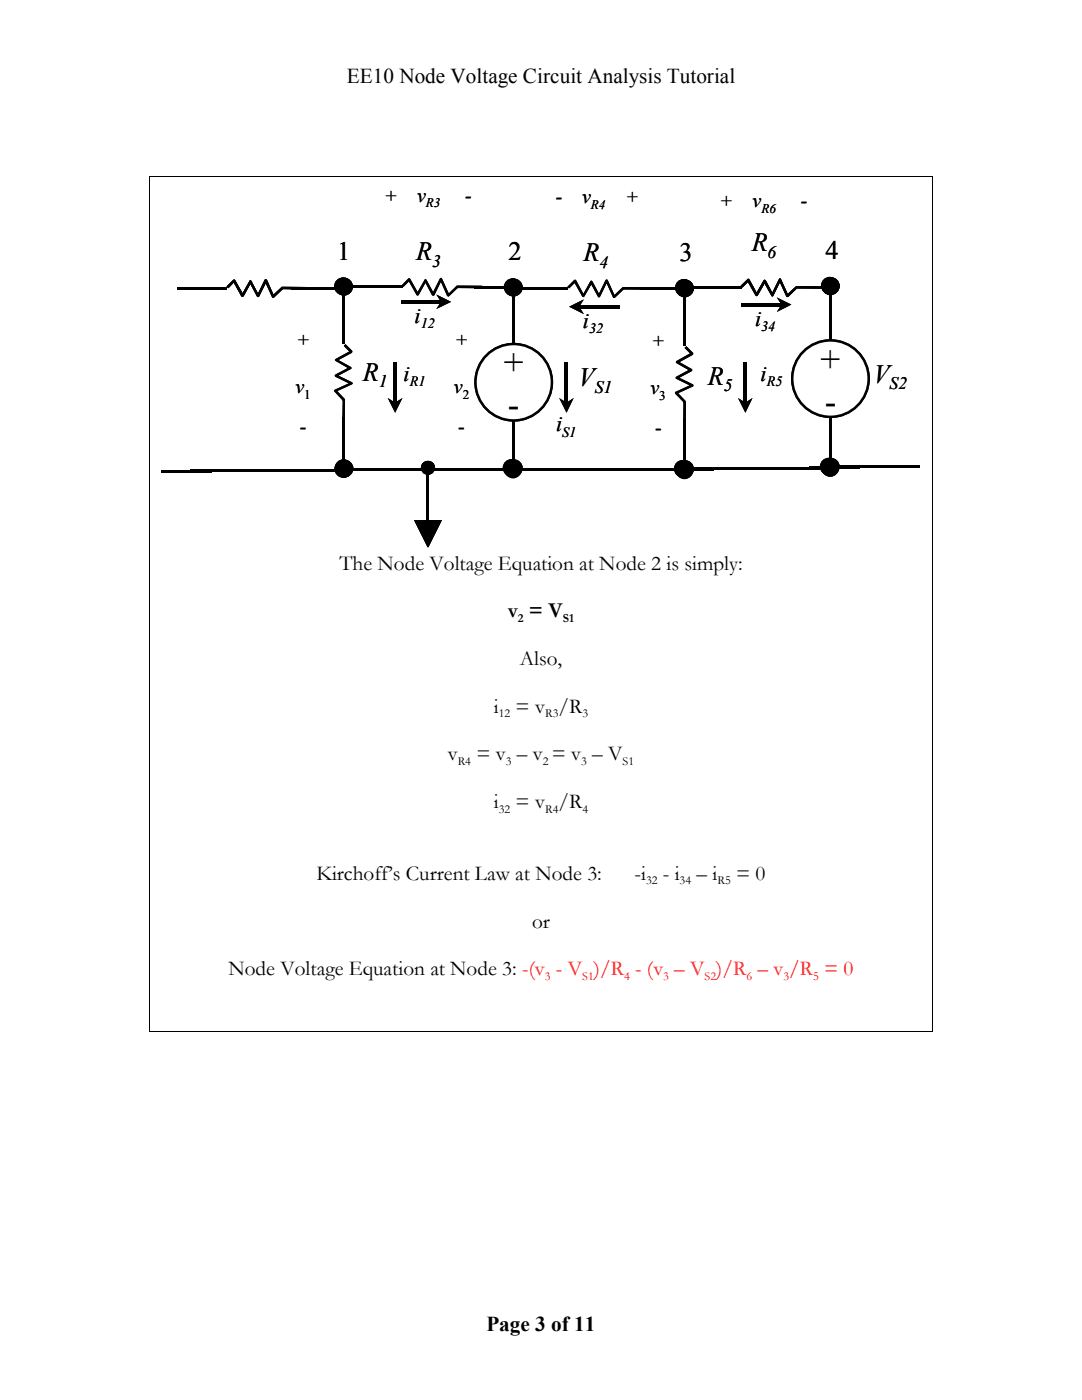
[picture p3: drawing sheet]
<svg xmlns="http://www.w3.org/2000/svg" width="216mm" height="279mm" viewBox="0 0 216 279" stroke-linecap="round" stroke-linejoin="round" font-family="sans-serif">
<g fill="#000">
<path d="M35.4 57.2h10v.5h-10zM45.2 57.2l1.3-1.4h.4l1.7 3.1-.2 .1-.2-.2h.3l-.3 .1 1.6-2.9 .2-.1 .1 .1 1.6 3-.2 .1-.2-.2h.4l-.4 .1 1.5-3.2 .3-.1 1.6 3.4-.2 .1-.1-.2h.3h-.4l1.9-1.8 5.1 .1v.5l-5-.1v-.2l.2 .2-1.8 1.7h-.3l-1.6-3.4 .4 .1-.1 .1-.3-.1 .2-.2 .3 .1-1.6 3.2-.2 .1-.2-.1-1.5-2.9h.3h-.3l.2-.1 .2 .1-1.6 2.8-.2 .2-.3-.2-1.6-3 .3 .1h-.3l.2-.2 .2 .2-1.3 1.3zM58.1 57.3h10.1v.5h-10.1zM70.4 57h9.9v.5h-9.9zM81.5 55.6l.1-.1 .2 .1 1.7 3-.2 .2-.1-.2h.3h-.4l1.7-2.9 .3 .1 1.6 2.9-.3 .1-.1-.2h.3l-.4 .1 1.7-3.2 .3 .1 1.5 3.2-.2 .2-.1-.3h.1l-.2 .1 1.9-1.8h5v.5h-5v-.3l.2 .2-1.9 1.8h-.1l-1.6-3.4h.4l-.1 .1-.3-.1 .2-.1 .2 .1-1.5 3.1-.3 .2-.2-.2-1.5-2.9 .4 .1-.1 .1-.3-.1 .2-.2 .2 .2-1.6 2.8-.2 .1-.2-.1-1.7-3 .3 .1-.2-.1 .1-.1 .2 .1-1.3 1.4-.3-.4zM94.7 57.1h9v.5h-9zM103.3 57.3h10v.5h-10zM127.7 57.4h9v.5h-9zM137.8 57.2h9v.5h-9zM138.1 57.1h9.9v.5h-9.9zM147.8 57l1.4-1.4h.2l1.8 3.2-.2 .1-.2-.2 .3-.1v.1l-.3 .1 1.6-2.9 .2-.1 .2 .1 1.5 2.9-.2 .1-.2-.1h.4h-.4l1.6-3.2 .1-.1 .2 .2 1.5 3.3-.2 .1-.1-.3 .3 .1h-.4l1.9-1.8 5.1 .1v.4h-5v-.3l.2 .2-2 1.8-.2-.1-1.5-3.3 .4 .1h-.3l.1-.2 .2 .1-1.5 3.2-.2 .1-.2-.1-1.6-2.9h.4l-.1 .1-.2-.1 .2-.2 .2 .2-1.6 2.8-.3 .1-1.8-3.1 .3 .1-.2-.1 .1-.2 .2 .2-1.4 1.4zM68.4 58.8h.4v9.9h-.4z"/>
<path d="M68.9 68.7l1.4 1.3-.1 .4-3 1.7-.1-.3 .1-.1v.3v-.3l2.8 1.5 .2 .2-.1 .2-3 1.6-.1-.2 .2-.2v.3l-.1-.3 3.1 1.5 .2 .3-3.4 1.6-.1-.2 .2-.1v.2v-.3l1.7 1.9v5.1h-.5l.1-5h.2l-.2 .2-1.8-1.9v-.2l3.5-1.6-.1 .4-.1-.1 .1-.3 .2 .2-.2 .2-3.1-1.5-.1-.2 .1-.2 2.9-1.6-.1 .4v-.3l.2 .1-.1 .3-2.9-1.7-.1-.2 .1-.1 3.1-1.7-.2 .2 .1-.2 .2 .2-.2 .2-1.3-1.4zM80 59.9h8.1v.6h-8.1zM102.2 59h.5v10h-.5zM136.4 59.2h.5v9.9h-.5zM136.6 69.4l.4-.3 1.3 1.3-.1 .4-3 1.7-.1-.2 .2-.2v.3l-.1-.3 2.9 1.6v.2l-3 1.7v-.2l.1-.2 .1 .3-.1 .1-.1-.4 3.2 1.5 .1 .2-.1 .2-3.3 1.5-.1-.2 .2-.1v.3v-.4l1.7 1.9v5.1h-.5l.1-5h.2l-.1 .1-1.8-1.8v-.3l3.4-1.5-.1 .4v-.3l.1 .1v.2l-3.3-1.6 .1-.3 2.9-1.6v.4l-.1-.1 .1-.2 .1 .1-.1 .3-2.8-1.6-.2-.2 .2-.2 3-1.7-.1 .3v-.3l.2 .2-.2 .2zM165.5 58.8h.5v9.9h-.5zM32.1 93.8h10.1v.4h-10.1zM38 93.7h10.1v.5h-10.1zM48.1 93.7h10.1v.5h-10.1zM58.2 93.7h10.1v.5h-10.1zM68.3 93.5h10v.5h-10zM68.3 83.2h.5v9.1h-.5z"/>
<path d="M74.2 93.5h10.1v.5h-10.1zM78.5 72.3h.6v8.1h-.6zM84.3 93.5h10.1v.5h-10.1zM94.4 93.5h10.1v.5h-10.1zM102.2 83.5h.4v9h-.4zM103.4 93.4h10.1v.5h-10.1zM112.7 72.3h.6v8.1h-.6zM113.6 93.4h10.1v.5h-10.1zM123.4 93.4h10.1v.5h-10.1zM132.4 93.4h10.1v.5h-10.1zM136.3 83.7h.5v9h-.5zM138.4 93.3h10.1v.5h-10.1z"/>
<path d="M141.6 93.3h10.1v.5h-10.1zM144.3 93.3h10.1v.5h-10.1zM148.4 72.3h.6v8.1h-.6zM154.4 93.3h10.1v.5h-10.1zM161.5 93h10.1v.5h-10.1zM165.5 83.2h.4v9h-.4zM167.5 92.9h10.1v.5h-10.1zM170.7 92.9h10.1v.5h-10.1zM173.5 92.9h10.1v.5h-10.1zM85.1 93.8h.6v10.1h-.6z"/>
</g>
<g fill="#000" stroke="#000" stroke-width=".49">
<circle cx="68.5" cy="57.2" r="1.55"/>
<circle cx="68.6" cy="57.1" r="1.52"/>
<circle cx="68.7" cy="57.2" r="1.54"/>
<circle cx="102.3" cy="57.3" r="1.52"/>
<circle cx="102.5" cy="57.4" r="1.52"/>
<circle cx="102.5" cy="57.4" r="1.55"/>
<circle cx="136.5" cy="57.4" r="1.52"/>
<circle cx="136.6" cy="57.6" r="1.52"/>
<circle cx="136.7" cy="57.5" r="1.54"/>
<circle cx="165.6" cy="57" r="1.52"/>
<circle cx="165.7" cy="57.1" r="1.54"/>
<circle cx="165.8" cy="57.1" r="1.54"/>
<circle cx="68.6" cy="93.4" r="1.52"/>
<circle cx="68.6" cy="93.6" r="1.55"/>
<circle cx="68.8" cy="93.5" r="1.54"/>
<circle cx="102.1" cy="93.4" r="1.55"/>
<circle cx="102.4" cy="93.7" r="1.52"/>
<circle cx="102.5" cy="93.4" r="1.55"/>
<circle cx="136.3" cy="93.6" r="1.55"/>
<circle cx="136.6" cy="93.8" r="1.53"/>
<circle cx="136.7" cy="93.6" r="1.54"/>
<circle cx="165.4" cy="93.1" r="1.54"/>
<circle cx="165.7" cy="93.4" r="1.52"/>
<circle cx="165.8" cy="93.1" r="1.54"/>
</g>
<g fill="#000" stroke="#000" stroke-width=".2">
<path d="M82.8 103.9h5.2l-2.6 5.2z"/>
<circle cx="85.4" cy="93.4" r="1.31"/>
</g>
<path d="M77.4 79.4l1.4 .9 1.5-.9-1.5 3zM87.1 58.8l2.9 1.4-2.9 1.5 .9-1.5zM111.6 79.4l1.4 .9 1.5-.9-1.5 3zM147.2 79.4l1.5 .9 1.5-.9-1.5 3z" fill="#000"/>
<circle cx="165.7" cy="75.6" r="7.6" fill="#fff" stroke="#000" stroke-width=".49"/>
<path d="M113.2 57.2l1.4-1.3h.3l1.7 3.1-.2 .1-.2-.2h.4l-.4 .1 1.6-2.9 .3-.1 1.6 3-.2 .1-.1-.1 .2-.1 .1 .1h-.4l1.5-3.1 .2-.1 .3 .1 1.4 3.2-.2 .2-.1-.3h.2l.1 .1h-.3l1.9-1.8h5v.5h-5v-.3l.2 .2-1.8 1.7-.3 .1-1.6-3.4 .4 .1h-.3l.1-.2 .3 .1-1.6 3.1-.3 .2-1.7-3.1 .4 .2-.3-.1 .2-.1 .2 .1-1.6 2.8-.2 .1-.2-.1-1.7-3 .2 .1-.1-.1 .1-.2 .2 .3-1.3 1.3zM115.5 60.9h8.1v.6h-8.1zM147.9 60.5h8.1v.6h-8.1z" fill="#000"/>
<path d="M113.6 61.2l2.9-1.5-.9 1.5 .9 1.5zM155 59.4l2.9 1.4-2.9 1.5 .9-1.5z" fill="#000"/>
<circle cx="102.5" cy="76.3" r="7.6" fill="#fff" stroke="#000" stroke-width=".49"/>
<g fill="#000">
<path d="M35.4 57.2h10v.5h-10zM45.2 57.2l1.3-1.4h.4l1.7 3.1-.2 .1-.2-.2h.3l-.3 .1 1.6-2.9 .2-.1 .1 .1 1.6 3-.2 .1-.2-.2h.4l-.4 .1 1.5-3.2 .3-.1 1.6 3.4-.2 .1-.1-.2h.3h-.4l1.9-1.8 5.1 .1v.5l-5-.1v-.2l.2 .2-1.8 1.7h-.3l-1.6-3.4 .4 .1-.1 .1-.3-.1 .2-.2 .3 .1-1.6 3.2-.2 .1-.2-.1-1.5-2.9h.3h-.3l.2-.1 .2 .1-1.6 2.8-.2 .2-.3-.2-1.6-3 .3 .1h-.3l.2-.2 .2 .2-1.3 1.3zM58.1 57.3h10.1v.5h-10.1zM70.4 57h9.9v.5h-9.9zM81.5 55.6l.1-.1 .2 .1 1.7 3-.2 .2-.1-.2h.3h-.4l1.7-2.9 .3 .1 1.6 2.9-.3 .1-.1-.2h.3l-.4 .1 1.7-3.2 .3 .1 1.5 3.2-.2 .2-.1-.3h.1l-.2 .1 1.9-1.8h5v.5h-5v-.3l.2 .2-1.9 1.8h-.1l-1.6-3.4h.4l-.1 .1-.3-.1 .2-.1 .2 .1-1.5 3.1-.3 .2-.2-.2-1.5-2.9 .4 .1-.1 .1-.3-.1 .2-.2 .2 .2-1.6 2.8-.2 .1-.2-.1-1.7-3 .3 .1-.2-.1 .1-.1 .2 .1-1.3 1.4-.3-.4zM94.7 57.1h9v.5h-9zM103.3 57.3h10v.5h-10zM127.7 57.4h9v.5h-9zM137.8 57.2h9v.5h-9zM138.1 57.1h9.9v.5h-9.9zM147.8 57l1.4-1.4h.2l1.8 3.2-.2 .1-.2-.2 .3-.1v.1l-.3 .1 1.6-2.9 .2-.1 .2 .1 1.5 2.9-.2 .1-.2-.1h.4h-.4l1.6-3.2 .1-.1 .2 .2 1.5 3.3-.2 .1-.1-.3 .3 .1h-.4l1.9-1.8 5.1 .1v.4h-5v-.3l.2 .2-2 1.8-.2-.1-1.5-3.3 .4 .1h-.3l.1-.2 .2 .1-1.5 3.2-.2 .1-.2-.1-1.6-2.9h.4l-.1 .1-.2-.1 .2-.2 .2 .2-1.6 2.8-.3 .1-1.8-3.1 .3 .1-.2-.1 .1-.2 .2 .2-1.4 1.4zM68.4 58.8h.4v9.9h-.4z"/>
<path d="M68.9 68.7l1.4 1.3-.1 .4-3 1.7-.1-.3 .1-.1v.3v-.3l2.8 1.5 .2 .2-.1 .2-3 1.6-.1-.2 .2-.2v.3l-.1-.3 3.1 1.5 .2 .3-3.4 1.6-.1-.2 .2-.1v.2v-.3l1.7 1.9v5.1h-.5l.1-5h.2l-.2 .2-1.8-1.9v-.2l3.5-1.6-.1 .4-.1-.1 .1-.3 .2 .2-.2 .2-3.1-1.5-.1-.2 .1-.2 2.9-1.6-.1 .4v-.3l.2 .1-.1 .3-2.9-1.7-.1-.2 .1-.1 3.1-1.7-.2 .2 .1-.2 .2 .2-.2 .2-1.3-1.4zM80 59.9h8.1v.6h-8.1zM102.2 59h.5v10h-.5zM136.4 59.2h.5v9.9h-.5zM136.6 69.4l.4-.3 1.3 1.3-.1 .4-3 1.7-.1-.2 .2-.2v.3l-.1-.3 2.9 1.6v.2l-3 1.7v-.2l.1-.2 .1 .3-.1 .1-.1-.4 3.2 1.5 .1 .2-.1 .2-3.3 1.5-.1-.2 .2-.1v.3v-.4l1.7 1.9v5.1h-.5l.1-5h.2l-.1 .1-1.8-1.8v-.3l3.4-1.5-.1 .4v-.3l.1 .1v.2l-3.3-1.6 .1-.3 2.9-1.6v.4l-.1-.1 .1-.2 .1 .1-.1 .3-2.8-1.6-.2-.2 .2-.2 3-1.7-.1 .3v-.3l.2 .2-.2 .2zM165.5 58.8h.5v9.9h-.5zM32.1 93.8h10.1v.4h-10.1zM38 93.7h10.1v.5h-10.1zM48.1 93.7h10.1v.5h-10.1zM58.2 93.7h10.1v.5h-10.1zM68.3 93.5h10v.5h-10zM68.3 83.2h.5v9.1h-.5z"/>
<path d="M74.2 93.5h10.1v.5h-10.1zM78.5 72.3h.6v8.1h-.6zM84.3 93.5h10.1v.5h-10.1zM94.4 93.5h10.1v.5h-10.1zM102.2 83.5h.4v9h-.4zM103.4 93.4h10.1v.5h-10.1zM112.7 72.3h.6v8.1h-.6zM113.6 93.4h10.1v.5h-10.1zM123.4 93.4h10.1v.5h-10.1zM132.4 93.4h10.1v.5h-10.1zM136.3 83.7h.5v9h-.5zM138.4 93.3h10.1v.5h-10.1z"/>
<path d="M141.6 93.3h10.1v.5h-10.1zM144.3 93.3h10.1v.5h-10.1zM148.4 72.3h.6v8.1h-.6zM154.4 93.3h10.1v.5h-10.1zM161.5 93h10.1v.5h-10.1zM165.5 83.2h.4v9h-.4zM167.5 92.9h10.1v.5h-10.1zM170.7 92.9h10.1v.5h-10.1zM173.5 92.9h10.1v.5h-10.1zM85.1 93.8h.6v10.1h-.6z"/>
</g>
<g fill="#000" stroke="#000" stroke-width=".49">
<circle cx="68.5" cy="57.2" r="1.55"/>
<circle cx="68.6" cy="57.1" r="1.52"/>
<circle cx="68.7" cy="57.2" r="1.54"/>
<circle cx="102.3" cy="57.3" r="1.52"/>
<circle cx="102.5" cy="57.4" r="1.52"/>
<circle cx="102.5" cy="57.4" r="1.55"/>
<circle cx="136.5" cy="57.4" r="1.52"/>
<circle cx="136.6" cy="57.6" r="1.52"/>
<circle cx="136.7" cy="57.5" r="1.54"/>
<circle cx="165.6" cy="57" r="1.52"/>
<circle cx="165.7" cy="57.1" r="1.54"/>
<circle cx="165.8" cy="57.1" r="1.54"/>
<circle cx="68.6" cy="93.4" r="1.52"/>
<circle cx="68.6" cy="93.6" r="1.55"/>
<circle cx="68.8" cy="93.5" r="1.54"/>
<circle cx="102.1" cy="93.4" r="1.55"/>
<circle cx="102.4" cy="93.7" r="1.52"/>
<circle cx="102.5" cy="93.4" r="1.55"/>
<circle cx="136.3" cy="93.6" r="1.55"/>
<circle cx="136.6" cy="93.8" r="1.53"/>
<circle cx="136.7" cy="93.6" r="1.54"/>
<circle cx="165.4" cy="93.1" r="1.54"/>
<circle cx="165.7" cy="93.4" r="1.52"/>
<circle cx="165.8" cy="93.1" r="1.54"/>
</g>
<g fill="#000" stroke="#000" stroke-width=".2">
<path d="M82.8 103.9h5.2l-2.6 5.2z"/>
<circle cx="85.4" cy="93.4" r="1.31"/>
</g>
<path d="M77.4 79.4l1.4 .9 1.5-.9-1.5 3zM87.1 58.8l2.9 1.4-2.9 1.5 .9-1.5zM111.6 79.4l1.4 .9 1.5-.9-1.5 3zM147.2 79.4l1.5 .9 1.5-.9-1.5 3z" fill="#000"/>
<circle cx="165.7" cy="75.6" r="7.6" fill="#fff" stroke="#000" stroke-width=".49"/>
<path d="M113.2 57.2l1.4-1.3h.3l1.7 3.1-.2 .1-.2-.2h.4l-.4 .1 1.6-2.9 .3-.1 1.6 3-.2 .1-.1-.1 .2-.1 .1 .1h-.4l1.5-3.1 .2-.1 .3 .1 1.4 3.2-.2 .2-.1-.3h.2l.1 .1h-.3l1.9-1.8h5v.5h-5v-.3l.2 .2-1.8 1.7-.3 .1-1.6-3.4 .4 .1h-.3l.1-.2 .3 .1-1.6 3.1-.3 .2-1.7-3.1 .4 .2-.3-.1 .2-.1 .2 .1-1.6 2.8-.2 .1-.2-.1-1.7-3 .2 .1-.1-.1 .1-.2 .2 .3-1.3 1.3zM115.5 60.9h8.1v.6h-8.1zM147.9 60.5h8.1v.6h-8.1z" fill="#000"/>
<path d="M113.6 61.2l2.9-1.5-.9 1.5 .9 1.5zM155 59.4l2.9 1.4-2.9 1.5 .9-1.5z" fill="#000"/>
<circle cx="102.5" cy="76.3" r="7.6" fill="#fff" stroke="#000" stroke-width=".49"/>
<path d="M29.7 35.1h.2v.2h-.2zM186.1 35.1h.1v.2h-.1zM29.7 205.9h.2v.1h-.2zM186.1 205.9h.1v.1h-.1z" fill="#000"/>
<path d="M29.8 35.3v170.6M29.9 35.2h156.2M186.2 35.3v170.6M29.9 206h156.2" fill="none" stroke="#000" stroke-width=".2"/>
<g font-size="7">
<text x="100.5" y="74.6">+</text>
<text x="163.7" y="74">+</text>
<text x="101.3" y="83.1">-</text>
<text x="164.6" y="82.4">-</text>
</g>
<g font-size="5.3">
<text x="67.3" y="51.9">1</text>
<text x="83" y="51.9">R</text>
<text x="101.4" y="51.9">2</text>
<text x="116.4" y="52.1">R</text>
<text x="135.6" y="52.1">3</text>
<text x="150" y="50.1">R</text>
<text x="164.7" y="51.6">4</text>
<text x="72.4" y="75.9">R</text>
<text x="115.5" y="77">V</text>
<text x="141.2" y="76.8">R</text>
<text x="174.3" y="76.4">V</text>
</g>
<g font-size="4.4">
<text x="82.7" y="64.5">i</text>
<text x="116.3" y="65.4">i</text>
<text x="150.7" y="65">i</text>
<text x="80.5" y="76">i</text>
<text x="151.8" y="76">i</text>
<text x="111" y="86.1">i</text>
</g>
<g font-size="4.2">
<text x="69.2" y="16.5">EE10 Node Voltage Circuit Analysis Tutorial</text>
<text x="67.7" y="113.7">The Node Voltage Equation at Node 2 is simply:</text>
<text x="101.4" y="123.2">v = V</text>
<text x="103.7" y="132.7">Also,</text>
<text x="98.6" y="142.2">i</text>
<text x="102.9" y="142.2">= v /R</text>
<text x="89.3" y="151.8">v</text>
<text x="95.1" y="151.8">= v – v = v – V</text>
<text x="98.6" y="161.3">i</text>
<text x="102.9" y="161.3">= v /R</text>
<text x="63.1" y="175.6">Kirchoff’s Current Law at Node 3:</text>
<text x="126.6" y="175.6">-i</text>
<text x="132.3" y="175.6">- i</text>
<text x="139" y="175.6">– i</text>
<text x="146.9" y="175.6">= 0</text>
<text x="106.2" y="185.1">or</text>
<text x="45.6" y="194.6">Node Voltage Equation at Node 3: -(v - V )/R - (v – V )/R – v /R = 0</text>
<text x="97.1" y="265.7">Page 3 of 11</text>
</g>
<g font-size="3.9">
<text x="76.6" y="40.3">+</text>
<text x="83.2" y="40.3">v</text>
<text x="92.9" y="40.3">-</text>
<text x="110.9" y="40.5">-</text>
<text x="116.2" y="40.5">v</text>
<text x="124.8" y="40.5">+</text>
<text x="143.6" y="41.4">+</text>
<text x="150.2" y="41.4">v</text>
<text x="159.8" y="41.4">-</text>
<text x="59.2" y="69">+</text>
<text x="90.8" y="69">+</text>
<text x="130" y="69.2">+</text>
<text x="58.9" y="78.5">v</text>
<text x="90.6" y="78.5">v</text>
<text x="129.8" y="78.7">v</text>
<text x="59.8" y="86.4">-</text>
<text x="91.5" y="86.4">-</text>
<text x="130.7" y="86.6">-</text>
</g>
<g font-size="3.5">
<text x="86.2" y="53.2">3</text>
<text x="119.6" y="53.4">4</text>
<text x="153.2" y="51.4">6</text>
<text x="75.6" y="77.3">1</text>
<text x="177.5" y="77.7">S2</text>
<text x="118.7" y="78.4">S1</text>
<text x="144.5" y="78.1">5</text>
</g>
<g font-size="2.8">
<text x="84" y="65.5">12</text>
<text x="117.5" y="66.5">32</text>
<text x="151.9" y="66.1">34</text>
<text x="81.8" y="77.1">R1</text>
<text x="153" y="77.1">R5</text>
<text x="112.2" y="87.2">S1</text>
</g>
<g font-size="2.6">
<text x="85" y="41.4">R3</text>
<text x="117.9" y="41.6">R4</text>
<text x="151.9" y="42.5">R6</text>
<text x="60.7" y="79.6">1</text>
<text x="92.3" y="79.6">2</text>
<text x="131.5" y="79.8">3</text>
</g>
<g font-size="2.5">
<text x="103.3" y="124.1">2</text>
<text x="112.3" y="124.1">S1</text>
<text x="99.5" y="143.1">12</text>
<text x="108.8" y="143.1">R3</text>
<text x="116.2" y="143.1">3</text>
<text x="91.3" y="152.7">R4</text>
<text x="100.9" y="152.7">3</text>
<text x="108.3" y="152.7">2</text>
<text x="116" y="152.7">3</text>
<text x="124.2" y="152.7">S1</text>
<text x="99.5" y="162.2">32</text>
<text x="108.8" y="162.2">R4</text>
<text x="116.2" y="162.2">4</text>
<text x="128.9" y="176.5">32</text>
<text x="135.6" y="176.5">34</text>
<text x="143.1" y="176.5">R5</text>
</g>
<g font-size="2.5" fill="#f00">
<text x="108.7" y="195.5">3</text>
<text x="116.2" y="195.5">S1</text>
<text x="124.5" y="195.5">4</text>
<text x="132.3" y="195.5">3</text>
<text x="140.6" y="195.5">S2</text>
<text x="148.9" y="195.5">6</text>
<text x="156.3" y="195.5">3</text>
<text x="162.2" y="195.5">5</text>
</g>
</svg>
